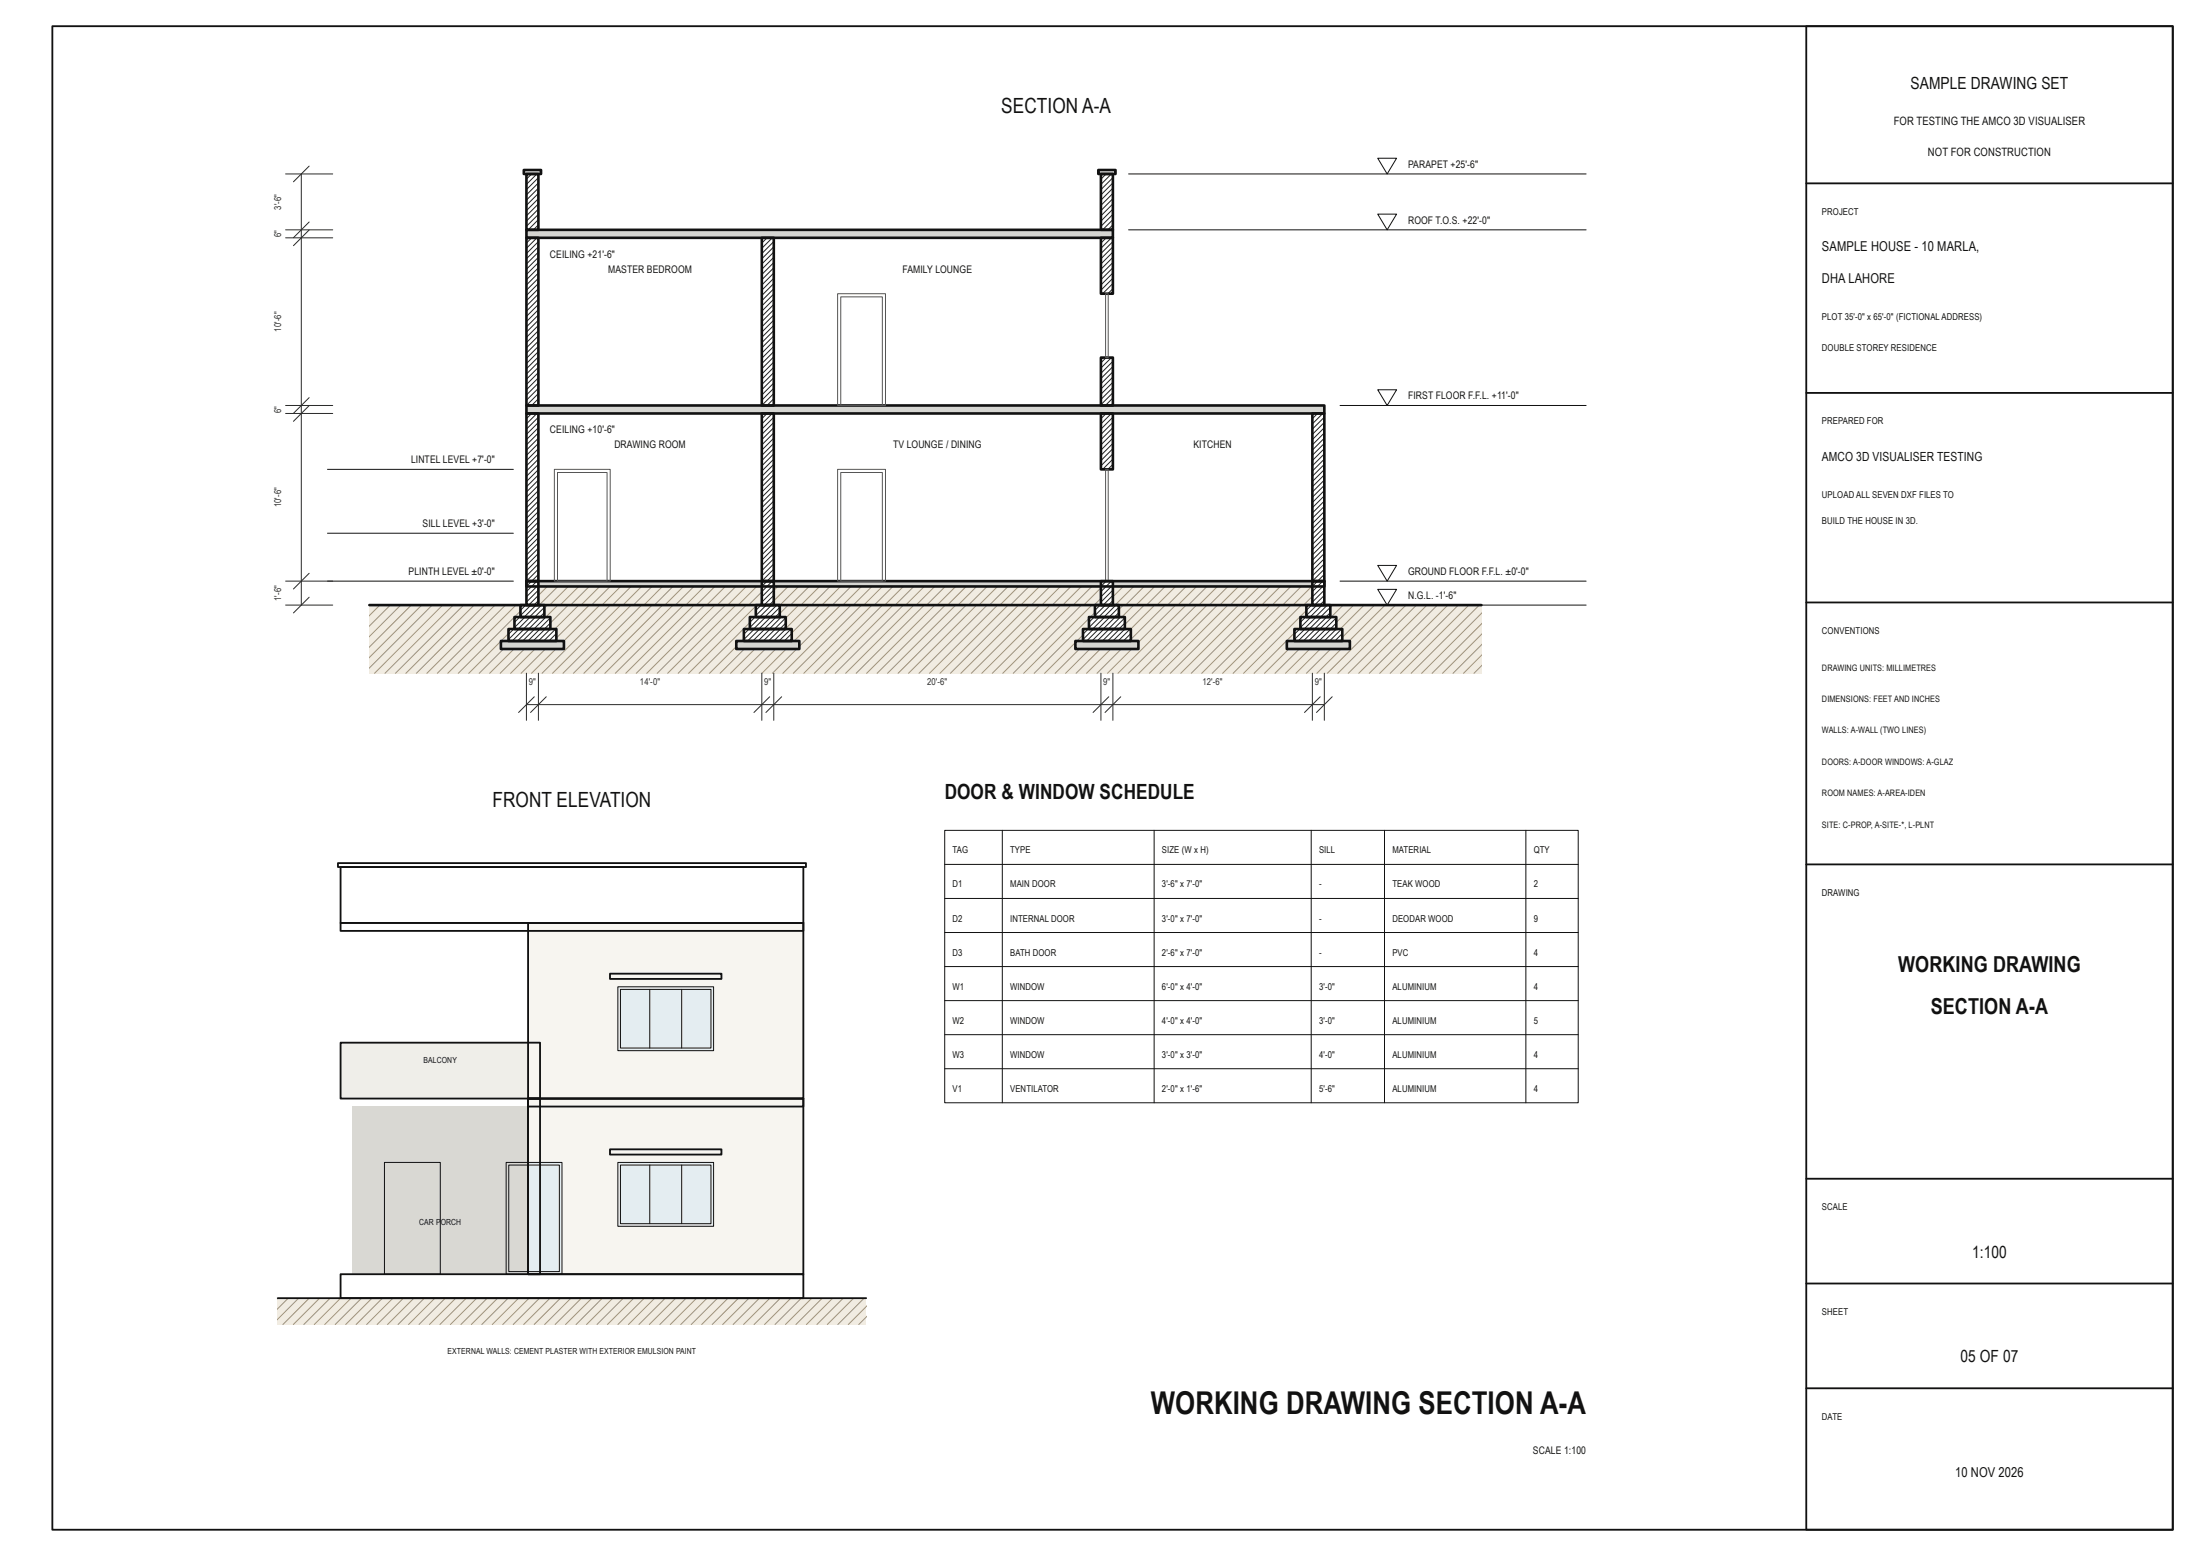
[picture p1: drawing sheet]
<svg xmlns="http://www.w3.org/2000/svg" width="420mm" height="297mm" viewBox="0 0 420 297" stroke-linecap="round" stroke-linejoin="round" font-family="sans-serif">
<path d="M70.5 115.5h212.4v13h-212.4z" fill="#f1ece2"/>
<g fill="none" stroke="#a0937c" stroke-width=".19">
<path d="M70.5 115.5h.1M72.5 115.5l-2 2M74.5 115.5l-4 4M76.5 115.5l-6 6M78.5 115.5l-8 8M80.5 115.5l-10 10M82.5 115.5l-12 12M84.5 115.5l-13 13M86.5 115.5l-13 13M88.5 115.5l-13 13M90.5 115.5l-13 13M92.5 115.5l-13 13"/>
<path d="M94.5 115.5l-13 13M96.5 115.5l-13 13M98.5 115.5l-13 13M100.5 115.5l-13 13M102.5 115.5l-13 13M104.5 115.5l-13 13M106.5 115.5l-13 13M108.5 115.5l-13 13M110.5 115.5l-13 13M112.5 115.5l-13 13M114.5 115.5l-13 13M116.5 115.5l-13 13"/>
<path d="M118.5 115.5l-13 13M120.5 115.5l-13 13M122.5 115.5l-13 13M124.5 115.5l-13 13M126.5 115.5l-13 13M128.5 115.5l-13 13M130.5 115.5l-13 13M132.5 115.5l-13 13M134.5 115.5l-13 13M136.5 115.5l-13 13M138.5 115.5l-13 13M140.5 115.5l-13 13"/>
<path d="M142.5 115.5l-13 13M144.5 115.5l-13 13M146.5 115.5l-13 13M148.5 115.5l-13 13M150.5 115.5l-13 13M152.5 115.5l-13 13M154.5 115.5l-13 13M156.5 115.5l-13 13M158.5 115.5l-13 13M160.5 115.5l-13 13M162.5 115.5l-13 13M164.5 115.5l-13 13"/>
<path d="M166.5 115.5l-13 13M168.5 115.5l-13 13M170.5 115.5l-13 13M172.5 115.5l-13 13M174.5 115.5l-13 13M176.5 115.5l-13 13M178.5 115.5l-13 13M180.5 115.5l-13 13M182.5 115.5l-13 13M184.5 115.5l-13 13M186.5 115.5l-13 13M188.5 115.5l-13 13"/>
<path d="M190.5 115.5l-13 13M192.5 115.5l-13 13M194.5 115.5l-13 13M196.5 115.5l-13 13M198.5 115.5l-13 13M200.5 115.5l-13 13M202.5 115.5l-13 13M204.5 115.5l-13 13M206.5 115.5l-13 13M208.5 115.5l-13 13M210.5 115.5l-13 13M212.5 115.5l-13 13"/>
<path d="M214.5 115.5l-13 13M216.5 115.5l-13 13M218.5 115.5l-13 13M220.5 115.5l-13 13M222.5 115.5l-13 13M224.5 115.5l-13 13M226.5 115.5l-13 13M228.5 115.5l-13 13M230.5 115.5l-13 13M232.5 115.5l-13 13M234.5 115.5l-13 13M236.5 115.5l-13 13"/>
<path d="M238.5 115.5l-13 13M240.5 115.5l-13 13M242.5 115.5l-13 13M244.5 115.5l-13 13M246.5 115.5l-13 13M248.5 115.5l-13 13M250.5 115.5l-13 13M252.5 115.5l-13 13M254.5 115.5l-13 13M256.5 115.5l-13 13M258.5 115.5l-13 13M260.5 115.5l-13 13"/>
<path d="M262.5 115.5l-13 13M264.5 115.5l-13 13M266.5 115.5l-13 13M268.5 115.5l-13 13M270.5 115.5l-13 13M272.5 115.5l-13 13M274.5 115.5l-13 13M276.5 115.5l-13 13M278.5 115.5l-13 13M280.5 115.5l-13 13M282.5 115.5l-13 13M283 117l-11.5 11.5"/>
<path d="M283 119l-9.5 9.5M283 121l-7.5 7.5M283 123l-5.5 5.5M283 125l-3.5 3.5M283 127l-1.5 1.5"/>
</g>
<path d="M100.5 111.9h152.4v3.6h-152.4z" fill="#f1ece2"/>
<g fill="none" stroke="#a0937c" stroke-width=".19">
<path d="M100.5 111.9v.1M102.5 111.9l-2 2.1M104.5 111.9l-3.5 3.6M106.5 111.9l-3.5 3.6M108.5 111.9l-3.5 3.6M110.5 111.9l-3.5 3.6M112.5 111.9l-3.5 3.6M114.5 111.9l-3.5 3.6M116.5 111.9l-3.5 3.6M118.5 111.9l-3.5 3.6M120.5 111.9l-3.5 3.6M122.5 111.9l-3.5 3.6"/>
<path d="M124.5 111.9l-3.5 3.6M126.5 111.9l-3.5 3.6M128.5 111.9l-3.5 3.6M130.5 111.9l-3.5 3.6M132.5 111.9l-3.5 3.6M134.5 111.9l-3.5 3.6M136.5 111.9l-3.5 3.6M138.5 111.9l-3.5 3.6M140.5 111.9l-3.5 3.6M142.5 111.9l-3.5 3.6M144.5 111.9l-3.5 3.6M146.5 111.9l-3.5 3.6"/>
<path d="M148.5 111.9l-3.5 3.6M150.5 111.9l-3.5 3.6M152.5 111.9l-3.5 3.6M154.5 111.9l-3.5 3.6M156.5 111.9l-3.5 3.6M158.5 111.9l-3.5 3.6M160.5 111.9l-3.5 3.6M162.5 111.9l-3.5 3.6M164.5 111.9l-3.5 3.6M166.5 111.9l-3.5 3.6M168.5 111.9l-3.5 3.6M170.5 111.9l-3.5 3.6"/>
<path d="M172.5 111.9l-3.5 3.6M174.5 111.9l-3.5 3.6M176.5 111.9l-3.5 3.6M178.5 111.9l-3.5 3.6M180.5 111.9l-3.5 3.6M182.5 111.9l-3.5 3.6M184.5 111.9l-3.5 3.6M186.5 111.9l-3.5 3.6M188.5 111.9l-3.5 3.6M190.5 111.9l-3.5 3.6M192.5 111.9l-3.5 3.6M194.5 111.9l-3.5 3.6"/>
<path d="M196.5 111.9l-3.5 3.6M198.5 111.9l-3.5 3.6M200.5 111.9l-3.5 3.6M202.5 111.9l-3.5 3.6M204.5 111.9l-3.5 3.6M206.5 111.9l-3.5 3.6M208.5 111.9l-3.5 3.6M210.5 111.9l-3.5 3.6M212.5 111.9l-3.5 3.6M214.5 111.9l-3.5 3.6M216.5 111.9l-3.5 3.6M218.5 111.9l-3.5 3.6"/>
<path d="M220.5 111.9l-3.5 3.6M222.5 111.9l-3.5 3.6M224.5 111.9l-3.5 3.6M226.5 111.9l-3.5 3.6M228.5 111.9l-3.5 3.6M230.5 111.9l-3.5 3.6M232.5 111.9l-3.5 3.6M234.5 111.9l-3.5 3.6M236.5 111.9l-3.5 3.6M238.5 111.9l-3.5 3.6M240.5 111.9l-3.5 3.6M242.5 111.9l-3.5 3.6"/>
<path d="M244.5 111.9l-3.5 3.6M246.5 111.9l-3.5 3.6M248.5 111.9l-3.5 3.6M250.5 111.9l-3.5 3.6M252.5 111.9l-3.5 3.6M253 113.5l-2 2"/>
</g>
<path d="M100.5 110.9h152.4v1h-152.4z" fill="#d5d5d1"/>
<path d="M100.5 78.9h2.3v32h-2.3z" fill="#fff"/>
<g fill="none" stroke="#222" stroke-width=".19">
<path d="M100.5 78.9v.1M101.5 78.9l-1 1.1M102.5 78.9l-2 2.1M102.9 79.6l-2.4 2.4M102.9 80.6l-2.4 2.4M102.9 81.6l-2.4 2.4M102.9 82.6l-2.4 2.4M102.9 83.6l-2.4 2.4M102.9 84.6l-2.4 2.4M102.9 85.6l-2.4 2.4M102.9 86.6l-2.4 2.4M102.9 87.6l-2.4 2.4"/>
<path d="M102.9 88.6l-2.4 2.4M102.9 89.6l-2.4 2.4M102.9 90.6l-2.4 2.4M102.9 91.6l-2.4 2.4M102.9 92.6l-2.4 2.4M102.9 93.6l-2.4 2.4M102.9 94.6l-2.4 2.4M102.9 95.6l-2.4 2.4M102.9 96.6l-2.4 2.4M102.9 97.6l-2.4 2.4M102.9 98.6l-2.4 2.4M102.9 99.6l-2.4 2.4"/>
<path d="M102.9 100.6l-2.4 2.4M102.9 101.6l-2.4 2.4M102.9 102.6l-2.4 2.4M102.9 103.6l-2.4 2.4M102.9 104.6l-2.4 2.4M102.9 105.6l-2.4 2.4M102.9 106.6l-2.4 2.4M102.9 107.6l-2.4 2.4M102.9 108.6l-2.4 2.3M102.9 109.6l-1.4 1.3M102.9 110.6l-.4 .3"/>
</g>
<path d="M100.5 110.9h2.3v4.6h-2.3z" fill="#fff"/>
<path d="M100.5 110.9v.1M101.5 110.9l-1 1.1M102.5 110.9l-2 2.1M102.9 111.6l-2.4 2.4M102.9 112.6l-2.4 2.4M102.9 113.6l-1.9 1.9M102.9 114.6l-.9 .9" fill="none" stroke="#222" stroke-width=".19"/>
<path d="M99.4 115.5h4.6v2.3h-4.6z" fill="#fff"/>
<path d="M99.4 115.5v.1M100.4 115.5l-1 1.1M101.4 115.5l-2 2.1M102.4 115.5l-2.3 2.3M103.4 115.5l-2.3 2.3M104 115.9l-1.9 1.9M104 116.9l-.9 .9" fill="none" stroke="#222" stroke-width=".19"/>
<path d="M98.3 117.8h6.8v2.3h-6.8z" fill="#fff"/>
<path d="M98.3 117.8h-.1M99.3 117.8l-1.1 1M100.3 117.8l-2.1 2M101.3 117.8l-2.3 2.3M102.3 117.8l-2.3 2.3M103.3 117.8l-2.3 2.3M104.3 117.8l-2.3 2.3M105.2 117.9l-2.2 2.2M105.2 118.9l-1.2 1.2M105.2 119.9l-.2 .2" fill="none" stroke="#222" stroke-width=".19"/>
<path d="M97.1 120.1h9.2v2.3h-9.2z" fill="#fff"/>
<path d="M97.1 120.1h.1M98.1 120.1l-1 1M99.1 120.1l-2 2M100.1 120.1l-2.3 2.3M101.1 120.1l-2.3 2.3M102.1 120.1l-2.3 2.3M103.1 120.1l-2.3 2.3M104.1 120.1l-2.3 2.3M105.1 120.1l-2.3 2.3M106.1 120.1l-2.3 2.3M106.3 120.9l-1.5 1.5M106.3 121.9l-.5 .5" fill="none" stroke="#222" stroke-width=".19"/>
<path d="M95.7 122.4h12v1.5h-12z" fill="#d5d5d1"/>
<path d="M250.7 78.9h2.2v32h-2.2z" fill="#fff"/>
<g fill="none" stroke="#222" stroke-width=".19">
<path d="M250.7 78.9l-.1 .1M251.7 78.9l-1.1 1.1M252.7 78.9l-2.1 2.1M253 79.6l-2.4 2.4M253 80.6l-2.4 2.4M253 81.6l-2.4 2.4M253 82.6l-2.4 2.4M253 83.6l-2.4 2.4M253 84.6l-2.4 2.4M253 85.6l-2.4 2.4M253 86.6l-2.4 2.4M253 87.6l-2.4 2.4"/>
<path d="M253 88.6l-2.4 2.4M253 89.6l-2.4 2.4M253 90.6l-2.4 2.4M253 91.6l-2.4 2.4M253 92.6l-2.4 2.4M253 93.6l-2.4 2.4M253 94.6l-2.4 2.4M253 95.6l-2.4 2.4M253 96.6l-2.4 2.4M253 97.6l-2.4 2.4M253 98.6l-2.4 2.4M253 99.6l-2.4 2.4"/>
<path d="M253 100.6l-2.4 2.4M253 101.6l-2.4 2.4M253 102.6l-2.4 2.4M253 103.6l-2.4 2.4M253 104.6l-2.4 2.4M253 105.6l-2.4 2.4M253 106.6l-2.4 2.4M253 107.6l-2.4 2.4M253 108.6l-2.3 2.3M253 109.6l-1.3 1.3M253 110.6l-.3 .3"/>
</g>
<path d="M250.7 110.9h2.2v4.6h-2.2z" fill="#fff"/>
<path d="M250.7 110.9l-.1 .1M251.7 110.9l-1.1 1.1M252.7 110.9l-2.1 2.1M253 111.6l-2.4 2.4M253 112.6l-2.4 2.4M253 113.6l-1.9 1.9M253 114.6l-.9 .9" fill="none" stroke="#222" stroke-width=".19"/>
<path d="M249.5 115.5h4.6v2.3h-4.6z" fill="#fff"/>
<path d="M249.5 115.5h.1M250.5 115.5l-1 1M251.5 115.5l-2 2M252.5 115.5l-2.3 2.3M253.5 115.5l-2.3 2.3M254.1 115.9l-1.9 1.9M254.1 116.9l-.9 .9" fill="none" stroke="#222" stroke-width=".19"/>
<path d="M248.4 117.8h6.8v2.3h-6.8z" fill="#fff"/>
<path d="M248.4 117.8h-.1M249.4 117.8l-1.1 1M250.4 117.8l-2.1 2M251.4 117.8l-2.3 2.3M252.4 117.8l-2.3 2.3M253.4 117.8l-2.3 2.3M254.4 117.8l-2.3 2.3M255.3 117.9l-2.2 2.2M255.3 118.9l-1.2 1.2M255.3 119.9l-.2 .2" fill="none" stroke="#222" stroke-width=".19"/>
<path d="M247.2 120.1h9.2v2.3h-9.2z" fill="#fff"/>
<path d="M247.2 120.1h.1M248.2 120.1l-1 1M249.2 120.1l-2 2M250.2 120.1l-2.3 2.3M251.2 120.1l-2.3 2.3M252.2 120.1l-2.3 2.3M253.2 120.1l-2.3 2.3M254.2 120.1l-2.3 2.3M255.2 120.1l-2.3 2.3M256.2 120.1l-2.3 2.3M256.4 120.9l-1.5 1.5M256.4 121.9l-.5 .5" fill="none" stroke="#222" stroke-width=".19"/>
<path d="M245.8 122.4h12v1.5h-12z" fill="#d5d5d1"/>
<path d="M145.5 78.9h2.3v32h-2.3z" fill="#fff"/>
<g fill="none" stroke="#222" stroke-width=".19">
<path d="M145.5 78.9v.1M146.5 78.9l-1 1.1M147.5 78.9l-2 2.1M147.8 79.6l-2.3 2.4M147.8 80.6l-2.3 2.4M147.8 81.6l-2.3 2.4M147.8 82.6l-2.3 2.4M147.8 83.6l-2.3 2.4M147.8 84.6l-2.3 2.4M147.8 85.6l-2.3 2.4M147.8 86.6l-2.3 2.4M147.8 87.6l-2.3 2.4"/>
<path d="M147.8 88.6l-2.3 2.4M147.8 89.6l-2.3 2.4M147.8 90.6l-2.3 2.4M147.8 91.6l-2.3 2.4M147.8 92.6l-2.3 2.4M147.8 93.6l-2.3 2.4M147.8 94.6l-2.3 2.4M147.8 95.6l-2.3 2.4M147.8 96.6l-2.3 2.4M147.8 97.6l-2.3 2.4M147.8 98.6l-2.3 2.4M147.8 99.6l-2.3 2.4"/>
<path d="M147.8 100.6l-2.3 2.4M147.8 101.6l-2.3 2.4M147.8 102.6l-2.3 2.4M147.8 103.6l-2.3 2.4M147.8 104.6l-2.3 2.4M147.8 105.6l-2.3 2.4M147.8 106.6l-2.3 2.4M147.8 107.6l-2.3 2.4M147.8 108.6l-2.3 2.3M147.8 109.6l-1.3 1.3M147.8 110.6l-.3 .3"/>
</g>
<path d="M145.5 110.9h2.3v4.6h-2.3z" fill="#fff"/>
<path d="M145.5 110.9v.1M146.5 110.9l-1 1.1M147.5 110.9l-2 2.1M147.8 111.6l-2.3 2.4M147.8 112.6l-2.3 2.4M147.8 113.6l-1.9 1.9M147.8 114.6l-.9 .9" fill="none" stroke="#222" stroke-width=".19"/>
<path d="M144.4 115.5h4.5v2.3h-4.5z" fill="#fff"/>
<path d="M144.4 115.5l-.1 .1M145.4 115.5l-1.1 1.1M146.4 115.5l-2.1 2.1M147.4 115.5l-2.3 2.3M148.4 115.5l-2.3 2.3M149 115.9l-1.9 1.9M149 116.9l-.9 .9" fill="none" stroke="#222" stroke-width=".19"/>
<path d="M143.2 117.8h6.9v2.3h-6.9z" fill="#fff"/>
<path d="M143.2 117.8h.1M144.2 117.8l-1 1M145.2 117.8l-2 2M146.2 117.8l-2.3 2.3M147.2 117.8l-2.3 2.3M148.2 117.8l-2.3 2.3M149.2 117.8l-2.3 2.3M150.1 117.9l-2.2 2.2M150.1 118.9l-1.2 1.2M150.1 119.9l-.2 .2" fill="none" stroke="#222" stroke-width=".19"/>
<path d="M142.1 120.1h9.1v2.3h-9.1z" fill="#fff"/>
<path d="M142.1 120.1h-.1M143.1 120.1l-1.1 1M144.1 120.1l-2.1 2M145.1 120.1l-2.3 2.3M146.1 120.1l-2.3 2.3M147.1 120.1l-2.3 2.3M148.1 120.1l-2.3 2.3M149.1 120.1l-2.3 2.3M150.1 120.1l-2.3 2.3M151.1 120.1l-2.3 2.3M151.3 120.9l-1.5 1.5M151.3 121.9l-.5 .5" fill="none" stroke="#222" stroke-width=".19"/>
<path d="M140.6 122.4h12.1v1.5h-12.1z" fill="#d5d5d1"/>
<path d="M210.3 78.9h2.3v10.7h-2.3z" fill="#fff"/>
<g fill="none" stroke="#222" stroke-width=".19">
<path d="M210.3 78.9l-.1 .1M211.3 78.9l-1.1 1.1M212.3 78.9l-2.1 2.1M212.6 79.6l-2.4 2.4M212.6 80.6l-2.4 2.4M212.6 81.6l-2.4 2.4M212.6 82.6l-2.4 2.4M212.6 83.6l-2.4 2.4M212.6 84.6l-2.4 2.4M212.6 85.6l-2.4 2.4M212.6 86.6l-2.4 2.4M212.6 87.6l-2 2"/>
<path d="M212.6 88.6l-1 1"/>
</g>
<path d="M210.3 110.9h2.3v4.6h-2.3z" fill="#fff"/>
<path d="M210.3 110.9l-.1 .1M211.3 110.9l-1.1 1.1M212.3 110.9l-2.1 2.1M212.6 111.6l-2.4 2.4M212.6 112.6l-2.4 2.4M212.6 113.6l-1.9 1.9M212.6 114.6l-.9 .9" fill="none" stroke="#222" stroke-width=".19"/>
<path d="M209.1 115.5h4.6v2.3h-4.6z" fill="#fff"/>
<path d="M209.1 115.5h.1M210.1 115.5l-1 1M211.1 115.5l-2 2.1M212.1 115.5l-2.3 2.3M213.1 115.5l-2.3 2.3M213.8 115.9l-2 1.9M213.8 116.9l-1 .9" fill="none" stroke="#222" stroke-width=".19"/>
<path d="M208 117.8h6.8v2.3h-6.8z" fill="#fff"/>
<path d="M208 117.8h-.1M209 117.8l-1.1 1M210 117.8l-2.1 2M211 117.8l-2.3 2.3M212 117.8l-2.3 2.3M213 117.8l-2.3 2.3M214 117.8l-2.3 2.3M214.9 117.9l-2.2 2.2M214.9 118.9l-1.2 1.2M214.9 119.9l-.2 .2" fill="none" stroke="#222" stroke-width=".19"/>
<path d="M206.8 120.1h9.2v2.3h-9.2z" fill="#fff"/>
<path d="M206.8 120.1h.1M207.8 120.1l-1 1M208.8 120.1l-2 2M209.8 120.1l-2.2 2.3M210.8 120.1l-2.2 2.3M211.8 120.1l-2.2 2.3M212.8 120.1l-2.2 2.3M213.8 120.1l-2.2 2.3M214.8 120.1l-2.2 2.3M215.8 120.1l-2.2 2.3M216 120.9l-1.4 1.5M216 121.9l-.4 .5" fill="none" stroke="#222" stroke-width=".19"/>
<g fill="#d5d5d1">
<path d="M205.4 122.4h12v1.5h-12z"/>
<path d="M100.5 77.4h152.4v1.5h-152.4z"/>
</g>
<path d="M100.5 45.4h2.3v32h-2.3z" fill="#fff"/>
<g fill="none" stroke="#222" stroke-width=".19">
<path d="M100.5 45.4v.1M101.5 45.4l-1 1.1M102.5 45.4l-2 2.1M102.9 46.1l-2.4 2.4M102.9 47.1l-2.4 2.4M102.9 48.1l-2.4 2.4M102.9 49.1l-2.4 2.4M102.9 50.1l-2.4 2.4M102.9 51.1l-2.4 2.4M102.9 52.1l-2.4 2.4M102.9 53.1l-2.4 2.4M102.9 54.1l-2.4 2.4"/>
<path d="M102.9 55.1l-2.4 2.4M102.9 56.1l-2.4 2.4M102.9 57.1l-2.4 2.4M102.9 58.1l-2.4 2.4M102.9 59.1l-2.4 2.4M102.9 60.1l-2.4 2.4M102.9 61.1l-2.4 2.4M102.9 62.1l-2.4 2.4M102.9 63.1l-2.4 2.4M102.9 64.1l-2.4 2.4M102.9 65.1l-2.4 2.4M102.9 66.1l-2.4 2.4"/>
<path d="M102.9 67.1l-2.4 2.4M102.9 68.1l-2.4 2.4M102.9 69.1l-2.4 2.4M102.9 70.1l-2.4 2.3M102.9 71.1l-2.4 2.3M102.9 72.1l-2.4 2.3M102.9 73.1l-2.4 2.3M102.9 74.1l-2.4 2.3M102.9 75.1l-2.4 2.3M102.9 76.1l-1.4 1.3M102.9 77.1l-.4 .3"/>
</g>
<path d="M210.3 68.3h2.3v9.1h-2.3z" fill="#fff"/>
<path d="M210.3 68.3h-.1M211.3 68.3l-1.1 1M212.3 68.3l-2.1 2M212.6 68.9l-2.4 2.4M212.6 69.9l-2.4 2.4M212.6 70.9l-2.4 2.4M212.6 71.9l-2.4 2.4M212.6 72.9l-2.4 2.4M212.6 73.9l-2.4 2.4M212.6 74.9l-2.4 2.4M212.6 75.9l-1.5 1.5M212.6 76.9l-.5 .5" fill="none" stroke="#222" stroke-width=".19"/>
<path d="M210.3 45.4h2.3v10.7h-2.3z" fill="#fff"/>
<g fill="none" stroke="#222" stroke-width=".19">
<path d="M210.3 45.4l-.1 .1M211.3 45.4l-1.1 1.1M212.3 45.4l-2.1 2.1M212.6 46.1l-2.4 2.3M212.6 47.1l-2.4 2.3M212.6 48.1l-2.4 2.3M212.6 49.1l-2.4 2.3M212.6 50.1l-2.4 2.3M212.6 51.1l-2.4 2.3M212.6 52.1l-2.4 2.3M212.6 53.1l-2.4 2.3M212.6 54.1l-2 2"/>
<path d="M212.6 55.1l-1 1"/>
</g>
<path d="M145.5 45.4h2.3v32h-2.3z" fill="#fff"/>
<g fill="none" stroke="#222" stroke-width=".19">
<path d="M145.5 45.4v.1M146.5 45.4l-1 1.1M147.5 45.4l-2 2.1M147.8 46.1l-2.3 2.4M147.8 47.1l-2.3 2.4M147.8 48.1l-2.3 2.4M147.8 49.1l-2.3 2.4M147.8 50.1l-2.3 2.3M147.8 51.1l-2.3 2.3M147.8 52.1l-2.3 2.3M147.8 53.1l-2.3 2.3M147.8 54.1l-2.3 2.3"/>
<path d="M147.8 55.1l-2.3 2.3M147.8 56.1l-2.3 2.3M147.8 57.1l-2.3 2.3M147.8 58.1l-2.3 2.3M147.8 59.1l-2.3 2.3M147.8 60.1l-2.3 2.3M147.8 61.1l-2.3 2.3M147.8 62.1l-2.3 2.3M147.8 63.1l-2.3 2.3M147.8 64.1l-2.3 2.3M147.8 65.1l-2.3 2.3M147.8 66.1l-2.3 2.3"/>
<path d="M147.8 67.1l-2.3 2.3M147.8 68.1l-2.3 2.3M147.8 69.1l-2.3 2.3M147.8 70.1l-2.3 2.3M147.8 71.1l-2.3 2.3M147.8 72.1l-2.3 2.3M147.8 73.1l-2.3 2.3M147.8 74.1l-2.3 2.3M147.8 75.1l-2.3 2.3M147.8 76.1l-1.3 1.3M147.8 77.1l-.3 .3"/>
</g>
<path d="M100.5 43.9h112.1v1.5h-112.1z" fill="#d5d5d1"/>
<path d="M100.5 33.2h2.3v10.7h-2.3z" fill="#fff"/>
<g fill="none" stroke="#222" stroke-width=".19">
<path d="M100.5 33.2v.1M101.5 33.2l-1 1.1M102.5 33.2l-2 2.1M102.9 33.9l-2.4 2.4M102.9 34.9l-2.4 2.4M102.9 35.9l-2.4 2.4M102.9 36.9l-2.4 2.4M102.9 37.9l-2.4 2.4M102.9 38.9l-2.4 2.4M102.9 39.9l-2.4 2.4M102.9 40.9l-2.4 2.4M102.9 41.9l-2 2"/>
<path d="M102.9 42.9l-1 1"/>
</g>
<path d="M210.3 33.2h2.3v10.7h-2.3z" fill="#fff"/>
<g fill="none" stroke="#222" stroke-width=".19">
<path d="M210.3 33.2l-.1 .1M211.3 33.2l-1.1 1.1M212.3 33.2l-2.1 2.1M212.6 33.9l-2.4 2.4M212.6 34.9l-2.4 2.4M212.6 35.9l-2.4 2.4M212.6 36.9l-2.4 2.4M212.6 37.9l-2.4 2.4M212.6 38.9l-2.4 2.4M212.6 39.9l-2.4 2.4M212.6 40.9l-2.4 2.4M212.6 41.9l-2 2"/>
<path d="M212.6 42.9l-1 1"/>
</g>
<path d="M53 247.8h112.4v5h-112.4z" fill="#f1ece2"/>
<g fill="none" stroke="#a0937c" stroke-width=".19">
<path d="M53 247.8h.1M55 247.8l-2 2M57 247.8l-4 4M59 247.8l-5 5M61 247.8l-5 5M63 247.8l-5 5M65 247.8l-5 5M67 247.8l-5 5M69 247.8l-5 5M71 247.8l-5 5M73 247.8l-5 5M75 247.8l-5 5"/>
<path d="M77 247.8l-5 5M79 247.8l-5 5M81 247.8l-5 5M83 247.8l-5 5M85 247.8l-5 5M87 247.8l-5 5M89 247.8l-5 5M91 247.8l-5 5M93 247.8l-5 5M95 247.8l-5 5M97 247.8l-5 5M99 247.8l-5 5"/>
<path d="M101 247.8l-5 5M103 247.8l-5 5M105 247.8l-5 5M107 247.8l-5 5M109 247.8l-5 5M111 247.8l-5 5M113 247.8l-5 5M115 247.8l-5 5M117 247.8l-5 5M119 247.8l-5 5M121 247.8l-5 5M123 247.8l-5 5"/>
<path d="M125 247.8l-5 5M127 247.8l-5 5M129 247.8l-5 5M131 247.8l-5 5M133 247.8l-5 5M135 247.8l-5 5M137 247.8l-5 5M139 247.8l-5 5M141 247.8l-5 5M143 247.8l-5 5M145 247.8l-5 5M147 247.8l-5 5"/>
<path d="M149 247.8l-5 5M151 247.8l-5 5M153 247.8l-5 5M155 247.8l-5 5M157 247.8l-5 5M159 247.8l-5 5M161 247.8l-5 5M163 247.8l-5 5M165 247.8l-5 5M165.5 249.4l-3.5 3.4M165.5 251.4l-1.5 1.4"/>
</g>
<path d="M100.9 209.7h52.5v33.5h-52.5z" fill="#f7f5f0"/>
<path d="M118 221.9h18.3v12.2h-18.3z" fill="#e4edf1"/>
<path d="M100.9 209.7h2.2v33.5h-2.2z" fill="#f7f5f0"/>
<path d="M96.7 221.9h10.6v21.3h-10.6z" fill="#e4edf1"/>
<path d="M65 199h38.1v10.7h-38.1z" fill="#efeee9"/>
<path d="M100.9 176.2h52.5v33.5h-52.5z" fill="#f7f5f0"/>
<path d="M118 188.4h18.3v12.2h-18.3z" fill="#e4edf1"/>
<path d="M67.3 211.2h33.6v32h-33.6z" fill="#d9d8d3"/>
<g fill="none" stroke="#111" stroke-width=".5">
<path d="M100 32.5h3.3v.7h-3.3zM100.5 33.2h2.3v10.7h-2.3zM209.8 32.5h3.3v.7h-3.3zM210.3 33.2h2.3v10.7h-2.3zM100.5 45.4h2.3v32h-2.3zM100.5 43.9h112.1v1.5h-112.1zM145.5 45.4h2.3v32h-2.3zM210.3 45.4h2.3v10.7h-2.3zM100.5 78.9h2.3v32h-2.3zM100.5 77.4h152.4v1.5h-152.4zM145.5 78.9h2.3v32h-2.3zM210.3 78.9h2.3v10.7h-2.3z"/>
<path d="M210.3 68.3h2.3v9.1h-2.3zM250.7 78.9h2.2v32h-2.2zM70.5 115.5h212.4M98.3 117.8h6.8v2.3h-6.8zM99.4 115.5h4.6v2.3h-4.6zM100.5 110.9h152.4v1h-152.4zM100.5 110.9h2.3v4.6h-2.3zM143.2 117.8h6.9v2.3h-6.9zM144.4 115.5h4.5v2.3h-4.5zM145.5 110.9h2.3v4.6h-2.3zM208 117.8h6.8v2.3h-6.8zM209.1 115.5h4.6v2.3h-4.6z"/>
<path d="M210.3 110.9h2.3v4.6h-2.3zM248.4 117.8h6.8v2.3h-6.8zM249.5 115.5h4.6v2.3h-4.6zM250.7 110.9h2.2v4.6h-2.2zM95.7 122.4h12v1.5h-12zM97.1 120.1h9.2v2.3h-9.2zM140.6 122.4h12.1v1.5h-12.1zM142.1 120.1h9.1v2.3h-9.1zM205.4 122.4h12v1.5h-12zM206.8 120.1h9.2v2.3h-9.2zM245.8 122.4h12v1.5h-12zM247.2 120.1h9.2v2.3h-9.2z"/>
</g>
<path d="M160 56.1h9.1v21.3h-9.1zM160.6 56.7h7.9v20.7h-7.9zM211.2 56.1h.5v12.2h-.5zM105.9 89.6h10.7v21.3h-10.7zM106.5 90.2h9.5v20.7h-9.5zM160 89.6h9.1v21.3h-9.1zM160.6 90.2h7.9v20.7h-7.9zM211.2 89.6h.5v21.3h-.5z" fill="none" stroke="#555" stroke-width=".19"/>
<g fill="none" stroke="#111" stroke-width=".19">
<path d="M215.6 33.2h87.3M263.1 30.2h3.6l-1.8 3zM215.6 43.9h87.3M263.1 40.9h3.6l-1.8 3zM255.9 77.4h47M263.1 74.4h3.6l-1.8 3zM62.5 89.6h35.5M62.5 110.9h35.5M62.5 101.8h35.5M255.9 115.5h47M255.9 110.9h47M263.1 112.5h3.6l-1.8 3z"/>
<path d="M263.1 107.9h3.6l-1.8 3zM180.4 158.5h121v52h-121zM191.4 158.5v52M220.4 158.5v52M250.4 158.5v52M264.4 158.5v52M291.4 158.5v52M180.4 165h121M180.4 171.5h121M180.4 178h121M118 188.4h18.3v12.2h-18.3zM118.5 188.9h17.3v11.2h-17.3z"/>
<path d="M124.1 188.9v11.2M130.2 188.9v11.2M180.4 184.5h121M180.4 191h121M180.4 197.5h121M180.4 204h121M73.4 221.9h10.7v21.3h-10.7zM96.7 221.9h10.6v21.3h-10.6zM97.2 222.4h9.6v20.3h-9.6zM118 221.9h18.3v12.2h-18.3zM118.5 222.4h17.3v11.2h-17.3zM124.1 222.4v11.2"/>
<path d="M130.2 222.4v11.2"/>
</g>
<g fill="none" stroke="#2b2b2b" stroke-width=".19">
<path d="M54.5 33.2h9M57.5 33.2v82.3M59 31.7l-3 3M54.5 45.4h9M54.5 43.9h9M59 43.9l-3 3M59 42.4l-3 3M54.5 78.9h9M54.5 77.4h9M59 77.4l-3 3M59 75.9l-3 3M54.5 115.5h9"/>
<path d="M54.5 110.9h9M59 114l-3 3M59 109.4l-3 3M100.5 134.5h152.4M100.5 128.5v9M102 133l-3 3M102.8 128.5v9M104.3 133l-3 3M145.5 128.5v9M147 133l-3 3M147.8 128.5v9M149.3 133l-3 3"/>
<path d="M210.3 128.5v9M211.8 133l-3 3M212.6 128.5v9M214.1 133l-3 3M250.7 128.5v9M252.2 133l-3 3M252.9 128.5v9M254.4 133l-3 3"/>
</g>
<g fill="none" stroke="#111" stroke-width=".35">
<path d="M10 5h405v287h-405zM345 5h70v287h-70zM345 35h70M345 75h70M345 115h70M64.5 164.7h89.4v.8h-89.4zM65 176.2h88.4v1.5h-88.4zM65 165.5h88.4v10.7h-88.4zM100.9 176.2h52.5v33.5h-52.5zM345 165h70M65 199h38.1v10.7h-38.1zM116.5 185.9h21.3v1h-21.3z"/>
<path d="M100.9 209.7h52.5v33.5h-52.5zM100.9 209.7h2.2v33.5h-2.2zM100.9 209.7h52.5v1.5h-52.5zM116.5 219.4h21.3v1h-21.3zM345 225h70M53 247.8h112.4M65 243.2h88.4v4.6h-88.4zM345 245h70M345 265h70"/>
</g>
<text font-size="6" fill="#111" x="219.8" y="269.9">WORKING DRAWING SECTION A-A</text>
<g font-size="4.2" fill="#111">
<text x="362.5" y="185.6">WORKING DRAWING</text>
<text x="368.8" y="193.6">SECTION A-A</text>
</g>
<g font-size="4" fill="#111">
<text x="191.3" y="21.7">SECTION A-A</text>
<text x="94.1" y="154">FRONT ELEVATION</text>
<text x="180.4" y="152.5">DOOR &amp; WINDOW SCHEDULE</text>
</g>
<g font-size="3.2" fill="#111">
<text x="364.9" y="17.1">SAMPLE DRAWING SET</text>
<text x="376.7" y="240.1">1:100</text>
<text x="374.4" y="260.1">05 OF 07</text>
</g>
<g font-size="2.6" fill="#111">
<text x="348" y="48">SAMPLE HOUSE - 10 MARLA,</text>
<text x="348" y="54">DHA LAHORE</text>
<text x="373.4" y="281.9">10 NOV 2026</text>
</g>
<text font-size="2.4" fill="#111" x="348" y="88">AMCO 3D VISUALISER TESTING</text>
<g font-size="2.2" fill="#111">
<text x="361.7" y="23.8">FOR TESTING THE AMCO 3D VISUALISER</text>
<text x="368.2" y="29.8">NOT FOR CONSTRUCTION</text>
</g>
<g font-size="2" fill="#111">
<text x="268.9" y="32">PARAPET +25'-6&quot;</text>
<text x="268.9" y="42.7">ROOF T.O.S. +22'-0&quot;</text>
<text x="105" y="49.2">CEILING +21'-6&quot;</text>
<text x="116.2" y="52.1">MASTER BEDROOM</text>
<text x="172.4" y="52.1">FAMILY LOUNGE</text>
<text x="268.9" y="76.2">FIRST FLOOR F.F.L. +11'-0&quot;</text>
<text x="105" y="82.7">CEILING +10'-6&quot;</text>
<text x="78.5" y="88.4">LINTEL LEVEL +7'-0&quot;</text>
<text x="117.3" y="85.6">DRAWING ROOM</text>
<text x="170.6" y="85.6">TV LOUNGE / DINING</text>
<text x="227.9" y="85.6">KITCHEN</text>
<text x="80.7" y="100.6">SILL LEVEL +3'-0&quot;</text>
<text x="78" y="109.7">PLINTH LEVEL ±0'-0&quot;</text>
<text x="268.9" y="109.7">GROUND FLOOR F.F.L. ±0'-0&quot;</text>
<text x="268.9" y="114.3">N.G.L. -1'-6&quot;</text>
<text x="292.8" y="277.5">SCALE 1:100</text>
</g>
<g font-size="1.8" fill="#2b2b2b">
<text x="53.7" y="40.1" transform="rotate(-90 53.7 40.1)">3'-6&quot;</text>
<text x="53.7" y="45.3" transform="rotate(-90 53.7 45.3)">6&quot;</text>
<text x="53.7" y="63.3" transform="rotate(-90 53.7 63.3)">10'-6&quot;</text>
<text x="53.7" y="78.9" transform="rotate(-90 53.7 78.9)">6&quot;</text>
<text x="53.7" y="96.9" transform="rotate(-90 53.7 96.9)">10'-6&quot;</text>
<text x="53.7" y="114.7" transform="rotate(-90 53.7 114.7)">1'-6&quot;</text>
<text x="101" y="130.7">9&quot;</text>
<text x="122.2" y="130.7">14'-0&quot;</text>
<text x="146" y="130.7">9&quot;</text>
<text x="177.1" y="130.7">20'-6&quot;</text>
<text x="210.7" y="130.7">9&quot;</text>
<text x="229.7" y="130.7">12'-6&quot;</text>
<text x="251.1" y="130.7">9&quot;</text>
</g>
<g font-size="1.8" fill="#111">
<text x="348" y="41">PROJECT</text>
<text x="348" y="61">PLOT 35'-0&quot; x 65'-0&quot; (FICTIONAL ADDRESS)</text>
<text x="348" y="67">DOUBLE STOREY RESIDENCE</text>
<text x="348" y="81">PREPARED FOR</text>
<text x="348" y="95">UPLOAD ALL SEVEN DXF FILES TO</text>
<text x="348" y="100">BUILD THE HOUSE IN 3D.</text>
<text x="348" y="121">CONVENTIONS</text>
<text x="181.9" y="162.9">TAG</text>
<text x="192.9" y="162.9">TYPE</text>
<text x="221.9" y="162.9">SIZE (W x H)</text>
<text x="251.9" y="162.9">SILL</text>
<text x="265.9" y="162.9">MATERIAL</text>
<text x="292.9" y="162.9">QTY</text>
<text x="181.9" y="169.4">D1</text>
<text x="192.9" y="169.4">MAIN DOOR</text>
<text x="221.9" y="169.4">3'-6&quot; x 7'-0&quot;</text>
<text x="251.9" y="169.4">-</text>
<text x="265.9" y="169.4">TEAK WOOD</text>
<text x="292.9" y="169.4">2</text>
<text x="348" y="171">DRAWING</text>
<text x="181.9" y="175.9">D2</text>
<text x="192.9" y="175.9">INTERNAL DOOR</text>
<text x="221.9" y="175.9">3'-0&quot; x 7'-0&quot;</text>
<text x="251.9" y="175.9">-</text>
<text x="265.9" y="175.9">DEODAR WOOD</text>
<text x="292.9" y="175.9">9</text>
<text x="181.9" y="182.4">D3</text>
<text x="192.9" y="182.4">BATH DOOR</text>
<text x="221.9" y="182.4">2'-6&quot; x 7'-0&quot;</text>
<text x="251.9" y="182.4">-</text>
<text x="265.9" y="182.4">PVC</text>
<text x="292.9" y="182.4">4</text>
<text x="181.9" y="188.9">W1</text>
<text x="192.9" y="188.9">WINDOW</text>
<text x="221.9" y="188.9">6'-0&quot; x 4'-0&quot;</text>
<text x="251.9" y="188.9">3'-0&quot;</text>
<text x="265.9" y="188.9">ALUMINIUM</text>
<text x="292.9" y="188.9">4</text>
<text x="181.9" y="195.4">W2</text>
<text x="192.9" y="195.4">WINDOW</text>
<text x="221.9" y="195.4">4'-0&quot; x 4'-0&quot;</text>
<text x="251.9" y="195.4">3'-0&quot;</text>
<text x="265.9" y="195.4">ALUMINIUM</text>
<text x="292.9" y="195.4">5</text>
<text x="181.9" y="201.9">W3</text>
<text x="192.9" y="201.9">WINDOW</text>
<text x="221.9" y="201.9">3'-0&quot; x 3'-0&quot;</text>
<text x="251.9" y="201.9">4'-0&quot;</text>
<text x="265.9" y="201.9">ALUMINIUM</text>
<text x="292.9" y="201.9">4</text>
<text x="181.9" y="208.4">V1</text>
<text x="192.9" y="208.4">VENTILATOR</text>
<text x="221.9" y="208.4">2'-0&quot; x 1'-6&quot;</text>
<text x="251.9" y="208.4">5'-6&quot;</text>
<text x="265.9" y="208.4">ALUMINIUM</text>
<text x="292.9" y="208.4">4</text>
<text x="348" y="231">SCALE</text>
<text x="348" y="251">SHEET</text>
<text x="348" y="271">DATE</text>
</g>
<g font-size="1.7" fill="#111">
<text x="348" y="128">DRAWING UNITS: MILLIMETRES</text>
<text x="348" y="134">DIMENSIONS: FEET AND INCHES</text>
<text x="348" y="140">WALLS: A-WALL (TWO LINES)</text>
<text x="348" y="146">DOORS: A-DOOR WINDOWS: A-GLAZ</text>
<text x="348" y="152">ROOM NAMES: A-AREA-IDEN</text>
<text x="348" y="158">SITE: C-PROP, A-SITE-*, L-PLNT</text>
</g>
<g font-size="1.6" fill="#111">
<text x="80.9" y="202.9">BALCONY</text>
<text x="80.1" y="233.9">CAR P</text>
<text x="84.2" y="233.9">ORCH</text>
<text x="85.5" y="258.5">EXTERNAL WALLS: CEMENT PLASTER WITH EXTERIOR EMULSION PAINT</text>
</g>
</svg>
